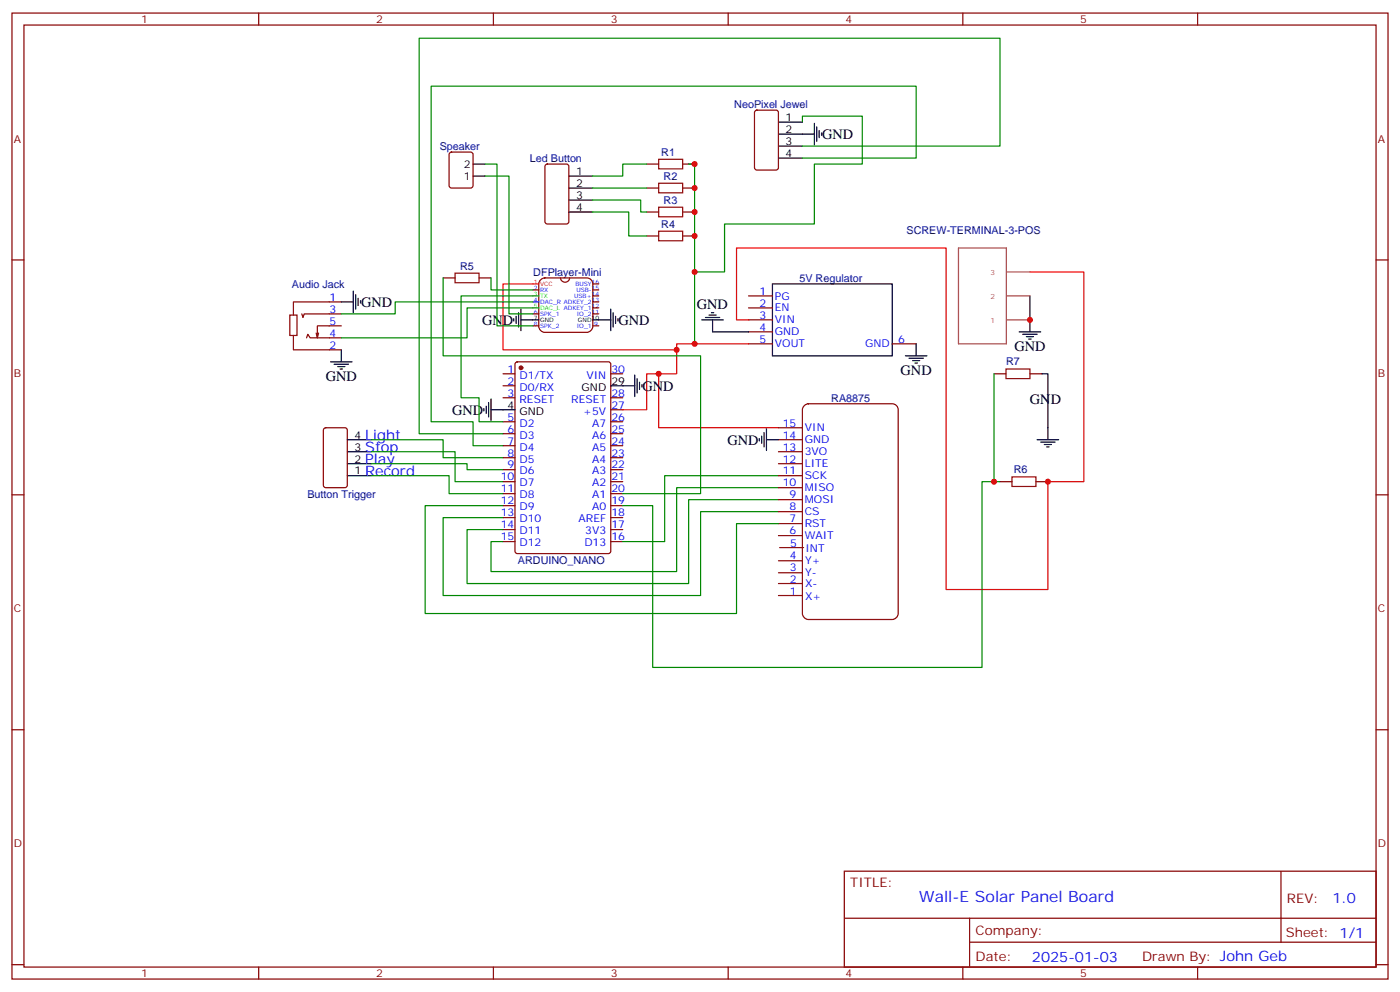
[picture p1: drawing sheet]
<svg xmlns="http://www.w3.org/2000/svg" width="412mm" height="292mm" viewBox="0 0 412 292" stroke-linecap="round" stroke-linejoin="round" font-family="sans-serif">
<g fill="none" stroke="#870000" stroke-width=".35">
<path d="M3.5 3.8h405.4v284.4h-405.4zM7.1 7.4h398.2v277.3h-398.2zM76.2 3.8v3.6M145.3 3.8v3.6M214.5 3.8v3.6M283.6 3.8v3.6M352.8 3.8v3.6M222.5 32.6l.5-.2h5.6l.7 .5v16.5l-.5 .6-5.8 .1-.7-.5-.1-16.5zM132.5 45l.5-.2h5.6l.7 .4v9.4l-.4 .7-5.9 .1-.7-.5v-9.4zM160.7 48.5l.5-.2h5.7l.6 .4 .1 16.5-.5 .7h-5.9l-.6-.4-.1-16.5zM190.5 48.3h3.5M190.5 55.4h3.5"/>
<path d="M201.1 48.3h3.5M201.1 55.4h3.5M3.5 76.5h3.6M190.5 62.4h3.5M190.5 69.5h3.5M201.1 62.4h3.5M201.1 69.5h3.5M405.3 76.5h3.6M85.4 92.7h2.1v6h-2.1zM86.4 98.7v4.3h14.1M88.9 92.4l.4 1.1 .3-1.1h10.9M90.3 99.4l.4-1 .7 1h9.1"/>
<path d="M93.1 98l.4 1.4M100.5 88.9h-14.1v3.8M100.5 95.9h-7v3.5l.3-1.4M130.5 81.8h3.6M141.1 81.8h3.5M157 85.3h1.7M157 92.4h1.7M157 95.9h1.7M159.3 82.3l1.2-.5h12.4a1.76 1.76 0 0 1 1.7 1.8v12.5a1.89 1.89 0 0 1-1.7 1.7h-12.4a1.89 1.89 0 0 1-1.8-1.7v-12.5zM165.1 81.8a1.34 1.34 0 0 0 1.4 1.3 1.34 1.34 0 0 0 1.3-1.3M174.6 87.1h1.8M174.6 90.6h1.8"/>
<path d="M174.6 85.3h1.8M174.6 92.4h1.8M174.6 95.9h1.8M174.6 88.9h1.8M174.6 83.6h1.8M220.5 87.1h7M220.5 90.6h7M220.5 94.2h7M220.5 97.7h7M148.2 110h3.5M148.2 113.6h3.5M148.2 117.1h3.5"/>
<path d="M151.9 106.7l.5-.2h26.8l.7 .4v55.3l-.4 .7h-27.1l-.7-.4v-55.3zM179.9 110h3.5M179.9 117.1h3.5M220.5 101.2h7M236.9 119.4l1.2-.5h24.7a1.76 1.76 0 0 1 1.8 1.7v60a1.89 1.89 0 0 1-1.8 1.8h-24.7a1.89 1.89 0 0 1-1.7-1.8v-60zM262.8 101.2h7.1M292.8 110h3.5M303.4 110h3.5M95.5 126.1l.5-.2h5.6l.7 .4v16.5l-.5 .7h-5.8l-.7-.4-.1-16.5zM148.2 124.1h3.5M148.2 127.7h3.5M148.2 131.2h3.5"/>
<path d="M148.2 134.7h3.5M148.2 138.3h3.5M179.9 124.1h3.5M179.9 127.7h3.5M179.9 131.2h3.5M179.9 134.7h3.5M179.9 138.3h3.5M179.9 120.6h3.5M229.3 136.5h7.1M229.3 133h7.1M229.3 129.4h7.1M229.3 125.9h7.1"/>
<path d="M3.5 145.7h3.6M148.2 141.8h3.5M148.2 145.3h3.5M148.2 148.8h3.5M148.2 152.4h3.5M148.2 155.9h3.5M148.2 159.4h3.5M179.9 141.8h3.5M179.9 145.3h3.5M179.9 148.8h3.5M179.9 152.4h3.5M179.9 155.9h3.5"/>
<path d="M179.9 159.4h3.5M229.3 157.7h7.1M229.3 154.1h7.1M229.3 150.6h7.1M229.3 147.1h7.1M229.3 143.5h7.1M229.3 140h7.1M294.6 141.8h3.5M305.2 141.8h3.5M405.3 145.7h3.6M229.3 175.3h7.1M229.3 171.8h7.1"/>
<path d="M229.3 168.6h7.1M229.3 165.1h7.1M229.7 161.2h7M3.5 214.8h3.6M405.3 214.8h3.6M248.7 256.4h156.6v28.3h-156.6zM377.3 256.5v20.8M248.7 270.3h156.5M285.6 277.3h119.6M285.6 270.3v14.1M3.5 284h3.6M76.2 284.7v3.5"/>
<path d="M145.3 284.7v3.5M214.5 284.7v3.5M283.6 284.7v3.5M352.8 284.7v3.5M405.3 284h3.6"/>
</g>
<path d="M194 46.9h7.1v2.8h-7.1zM194 53.9h7.1v2.9h-7.1zM194 61h7.1v2.8h-7.1zM194 68.1h7.1v2.8h-7.1zM134.1 80.4h7v2.8h-7zM296.3 108.6h7.1v2.8h-7.1zM298.1 140.4h7.1v2.8h-7.1z" fill="none" stroke="#a10000" stroke-width=".35"/>
<g fill="none" stroke="#000" stroke-width=".35">
<path d="M229.3 39.5h10.6M229.3 35.9h7.1M239.9 36.3v6.4M240.6 37.4v4.2M241.3 38.4v2.1M242 39.1v.7M139.3 51.8h3.6M139.3 48.3h3.6M167.6 58.9h7M167.6 55.4h7M167.6 51.8h7M229.3 43h7.1"/>
<path d="M229.3 46.5h7.1M167.6 62.4h7M100.5 88.9h3.6M104.1 85.7v6.3M104.8 86.7v4.3M105.5 87.8v2.1M106.2 88.5v.7M151.3 93.8v.7M152 93.1v2.1M152.8 92v4.3M153.5 94.2h5.2M153.5 91v6.3"/>
<path d="M174.6 94.2h5.3M179.9 91v6.3M180.6 92v4.3M181.3 93.1v2.1M182 93.8v.7M206.7 94.2h6.4M207.8 93.5h4.2M208.8 92.7h2.2M209.5 92h.8M209.9 94.2v3.5h10.6M227.5 83.6h35.3v21.1h-35.3zM300.2 97.7h6.4"/>
<path d="M301.3 98.4h4.2M302.3 99.1h2.1M303 99.8h.7M303.4 87.1v10.6M97.4 106.5h6.3M98.4 107.2h4.3M99.5 107.9h2.1M100.2 108.6h.7M100.5 103v3.5M143.2 119.6v2.1M143.9 118.5v4.2M144.6 117.4v6.4"/>
<path d="M179.9 113.6h7.1M187 110.4v6.3M187.7 111.4v4.3M188.4 112.5v2.1M189.1 113.2v.7M266.7 104.7h6.3M267.8 105.4h4.2M268.8 106.2h2.1M269.5 106.9h.7M269.9 101.2v3.5M306.9 110h1.8v19.4M102.3 133h7.1"/>
<path d="M102.3 136.5h7.1M102.3 129.4h7.1M142.5 120.3v.7M144.6 120.6h7.1M223.7 129.1v.7M224.4 128.4v2.1M225.1 127.3v4.3M225.8 129.4h3.5M225.8 126.3v6.3M305.5 129.4h6.4M306.6 130.1h4.2M307.6 130.8h2.1"/>
<path d="M308.3 131.6h.7M102.3 140h7.1"/>
</g>
<circle cx="153.5" cy="108.3" r=".53" fill="#870000" stroke="#870000" stroke-width=".35"/>
<path d="M158.7 83.6h-10.5v19.4h51.1M303.4 80h15.9v61.8h-10.6v31.7h-30v-100.5h-61.7v21.2h3.5M194 110v15.9h35.3M220.5 101.2h-21.2v8.8h-8.8v10.6h-7.1" fill="none" stroke="#f00" stroke-width=".35"/>
<g fill="none" stroke="#008700" stroke-width=".35">
<path d="M236.4 35.9v-1.7h17.6v14.1h-14.1v17.6h-26.5v14.1h-8.8M142.9 48.3h3.5v47.6h10.6M142.9 51.8h7v40.6h7.1M174.6 58.9h14.1v3.5h1.8M174.6 55.4h15.9M190.5 48.3h-7.1v3.5h-8.8M202.8 48.3h1.8v52.9M236.4 43h58.2v-31.7h-171.1v116.4h24.7M236.4 46.5h33.5v-21.1h-142.9v98.7h12.3v7.1h8.9M174.6 62.4h10.6v7.1h5.3M130.5 81.8v22.9h75.9v40.6h-23M144.6 81.8v3.5h12.4"/>
<path d="M157 90.6h-19.4v8.8h-37.1M157 88.9h-40.6v3.5h-15.9M157 87.1h-21.2v30h5.3v7h7.1M292.8 110v31.8h1.8M109.4 136.5h28.2v1.8h10.6M109.4 133h24.7v8.8h14.1M109.4 129.4h21.1v5.3h17.7M109.4 140h22.9v5.3h15.9M148.2 148.8h-23v31.8h91.8v-26.5h12.3M229.3 140h-33.5v19.4h-12.4M229.3 143.5h-30v24.7h-54.7v-8.8h3.6M229.3 147.1h-26.5v24.7h-65.2v-15.9h10.6"/>
<path d="M229.3 150.6h-22.9v24.7h-75.9v-22.9h17.7M292.8 141.8h-3.5v54.7h-97v-47.7h-8.9"/>
</g>
<path d="M157 87.1h1.7M157 90.6h1.7" fill="none" stroke="#0f0" stroke-width=".35"/>
<path d="M157 88.9h1.7" fill="none" stroke="#00f" stroke-width=".35"/>
<path d="M282.3 73h14.1v28.2h-14.1zM296.4 94.2h7M296.4 87.1h7M296.4 80h7" fill="none" stroke="#a64a4a" stroke-width=".35"/>
<g fill="#c00">
<circle cx="194" cy="110" r=".88"/>
<circle cx="292.8" cy="141.8" r=".88"/>
<circle cx="199.3" cy="103" r=".88"/>
<circle cx="308.7" cy="141.8" r=".88"/>
<circle cx="303.4" cy="94.2" r=".88"/>
<circle cx="204.6" cy="101.2" r=".88"/>
<circle cx="204.6" cy="48.3" r=".88"/>
<circle cx="204.6" cy="55.4" r=".88"/>
<circle cx="204.6" cy="62.4" r=".88"/>
<circle cx="204.6" cy="69.5" r=".88"/>
<circle cx="204.6" cy="80" r=".88"/>
</g>
<text font-size="4.6" fill="#00f" x="270.8" y="265.5">Wall-E Solar Panel Board</text>
<g font-size="4.2">
<text x="242.2" y="40.9">GND</text>
<text x="106.4" y="90.3">GND</text>
<text x="142" y="95.6">GND</text>
<text x="182.2" y="95.6">GND</text>
<text x="205.3" y="90.9">GND</text>
<text x="298.8" y="103.3">GND</text>
<text x="96" y="112.1">GND</text>
<text x="265.3" y="110.4">GND</text>
<text x="189.3" y="115">GND</text>
<text x="303.4" y="118.9">GND</text>
<text x="133.2" y="122.1">GND</text>
<text x="214.3" y="130.8">GND</text>
</g>
<g font-size="4.2" fill="#00f">
<text x="107.6" y="129.4">Light</text>
<text x="107.6" y="136.5">Play</text>
<text x="107.6" y="133">Stop</text>
<text x="107.6" y="140">Record</text>
<text x="392.5" y="265.7">1.0</text>
<text x="304" y="283.1">2025-01-03</text>
</g>
<g font-size="3.9" fill="#800">
<text x="250.5" y="261">TITLE:</text>
<text x="379.1" y="265.7">REV:</text>
<text x="287.4" y="275.2">Company:</text>
<text x="378.7" y="275.8">Sheet: 1/1</text>
<text x="287.4" y="282.9">Date:</text>
<text x="336.4" y="283">Drawn By: John Geb</text>
</g>
<g font-size="3.2" fill="#800">
<text x="41.6" y="6.8">1</text>
<text x="110.8" y="6.8">2</text>
<text x="179.9" y="6.8">3</text>
<text x="249.1" y="6.8">4</text>
<text x="318.2" y="6.8">5</text>
<text x="4.1" y="41.9">A</text>
<text x="405.9" y="41.9">A</text>
<text x="4.1" y="111.1">B</text>
<text x="405.9" y="111.1">B</text>
<text x="4.1" y="180.2">C</text>
<text x="405.9" y="180.2">C</text>
<text x="4.1" y="249.4">D</text>
<text x="405.9" y="249.4">D</text>
<text x="41.6" y="287.7">1</text>
<text x="110.8" y="287.7">2</text>
<text x="179.9" y="287.7">3</text>
<text x="249.1" y="287.7">4</text>
<text x="318.2" y="287.7">5</text>
</g>
<g font-size="3.2" fill="#000080">
<text x="216.3" y="31.8">NeoPixel Jewel</text>
<text x="129.5" y="44.3">Speaker</text>
<text x="156.1" y="47.7">Led Button</text>
<text x="194.8" y="45.9">R1</text>
<text x="195.5" y="53">R2</text>
<text x="195.5" y="60">R3</text>
<text x="194.8" y="67.1">R4</text>
<text x="267" y="69">SCREW-TERMINAL-3-POS</text>
<text x="135.5" y="79.4">R5</text>
<text x="157.1" y="81.3">DFPlayer-Mini</text>
<text x="235.5" y="83.1">5V Regulator</text>
<text x="86" y="84.7">Audio Jack</text>
<text x="296.4" y="107.6">R7</text>
<text x="244.9" y="118.3">RA8875</text>
<text x="298.6" y="139.3">R6</text>
<text x="90.5" y="146.5">Button Trigger</text>
<text x="152.6" y="166">ARDUINO_NANO</text>
</g>
<g font-size="3.2">
<text x="231.4" y="35.6">1</text>
<text x="231.4" y="39.1">2</text>
<text x="231.4" y="42.7">3</text>
<text x="231.4" y="46.2">4</text>
<text x="136.6" y="49.4">2</text>
<text x="136.6" y="52.9">1</text>
<text x="169.7" y="51.5">1</text>
<text x="169.7" y="58.5">3</text>
<text x="169.7" y="55">2</text>
<text x="169.7" y="62.1">4</text>
<text x="180.1" y="113.2">29</text>
<text x="171.3" y="115">GND</text>
<text x="149.5" y="120.3">4</text>
<text x="153" y="122">GND</text>
<text x="104.4" y="129.1">4</text>
<text x="104.4" y="132.6">3</text>
<text x="104.4" y="136.1">2</text>
<text x="104.4" y="139.7">1</text>
</g>
<g font-size="3.2" fill="#00f">
<text x="97" y="88.5">1</text>
<text x="223.8" y="86.7">1</text>
<text x="228.2" y="88.2">PG</text>
<text x="97" y="95.6">5</text>
<text x="97" y="92">3</text>
<text x="223.8" y="90.3">2</text>
<text x="223.8" y="93.8">3</text>
<text x="228.2" y="91.7">EN</text>
<text x="228.2" y="95.2">VIN</text>
<text x="97" y="99.1">4</text>
<text x="223.8" y="97.3">4</text>
<text x="223.8" y="100.9">5</text>
<text x="228.2" y="98.7">GND</text>
<text x="264.6" y="100.9">6</text>
<text x="97" y="102.6">2</text>
<text x="228.2" y="102.3">VOUT</text>
<text x="254.8" y="102.3">GND</text>
<text x="149.5" y="109.7">1</text>
<text x="149.5" y="113.2">2</text>
<text x="153" y="111.4">D1/TX</text>
<text x="172.7" y="111.4">VIN</text>
<text x="180.1" y="109.7">30</text>
<text x="149.5" y="116.7">3</text>
<text x="153" y="115">D0/RX</text>
<text x="153" y="118.5">RESET</text>
<text x="168.3" y="118.5">RESET</text>
<text x="180.1" y="116.7">28</text>
<text x="149.5" y="123.8">5</text>
<text x="153" y="125.6">D2</text>
<text x="171.8" y="122">+5V</text>
<text x="174.4" y="125.6">A7</text>
<text x="180.1" y="123.8">26</text>
<text x="180.1" y="120.3">27</text>
<text x="230.6" y="125.6">15</text>
<text x="149.5" y="127.3">6</text>
<text x="149.5" y="130.8">7</text>
<text x="153" y="129.1">D3</text>
<text x="174.4" y="129.1">A6</text>
<text x="180.1" y="130.8">24</text>
<text x="180.1" y="127.3">25</text>
<text x="230.6" y="129.1">14</text>
<text x="237.1" y="130.5">GND</text>
<text x="237.1" y="127">VIN</text>
<text x="149.5" y="134.4">8</text>
<text x="149.5" y="137.9">9</text>
<text x="153" y="132.6">D4</text>
<text x="153" y="136.1">D5</text>
<text x="174.4" y="136.1">A4</text>
<text x="174.4" y="132.6">A5</text>
<text x="180.1" y="137.9">22</text>
<text x="180.1" y="134.4">23</text>
<text x="230.6" y="136.1">12</text>
<text x="230.6" y="132.6">13</text>
<text x="237.1" y="137.5">LITE</text>
<text x="237.1" y="134">3VO</text>
<text x="147.5" y="141.4">10</text>
<text x="153" y="139.7">D6</text>
<text x="153" y="143.2">D7</text>
<text x="174.4" y="143.2">A2</text>
<text x="174.4" y="139.7">A3</text>
<text x="180.1" y="141.4">21</text>
<text x="230.6" y="143.2">10</text>
<text x="230.6" y="139.7">11</text>
<text x="237.1" y="141.1">SCK</text>
<text x="147.5" y="145">11</text>
<text x="147.5" y="148.5">12</text>
<text x="153" y="146.7">D8</text>
<text x="174.4" y="146.7">A1</text>
<text x="180.1" y="148.5">19</text>
<text x="180.1" y="145">20</text>
<text x="232.6" y="146.7">9</text>
<text x="237.1" y="148.1">MOSI</text>
<text x="237.1" y="144.6">MISO</text>
<text x="147.5" y="152">13</text>
<text x="147.5" y="155.5">14</text>
<text x="153" y="150.2">D9</text>
<text x="153" y="153.8">D10</text>
<text x="170.4" y="153.8">AREF</text>
<text x="174.4" y="150.2">A0</text>
<text x="180.1" y="155.5">17</text>
<text x="180.1" y="152">18</text>
<text x="232.6" y="153.8">7</text>
<text x="232.6" y="150.2">8</text>
<text x="237.1" y="155.2">RST</text>
<text x="237.1" y="151.7">CS</text>
<text x="147.5" y="159.1">15</text>
<text x="153" y="157.3">D11</text>
<text x="153" y="160.8">D12</text>
<text x="172.1" y="160.8">D13</text>
<text x="172.4" y="157.3">3V3</text>
<text x="180.1" y="159.1">16</text>
<text x="232.6" y="157.3">6</text>
<text x="232.8" y="161">5</text>
<text x="237.1" y="158.7">WAIT</text>
<text x="232.7" y="164.6">4</text>
<text x="237.1" y="166">Y+</text>
<text x="237.3" y="162.4">INT</text>
<text x="232.7" y="168.1">3</text>
<text x="232.7" y="171.5">2</text>
<text x="237.1" y="169.5">Y-</text>
<text x="237.2" y="172.9">X-</text>
<text x="232.7" y="175">1</text>
<text x="237.2" y="176.5">X+</text>
</g>
<g font-size="2.1" fill="#a54b4b">
<text x="291.7" y="81.1">3</text>
<text x="291.7" y="88.1">2</text>
<text x="291.7" y="95.2">1</text>
</g>
<g font-size="1.8" fill="#f00">
<text x="157.3" y="83.6">1</text>
<text x="159.1" y="84.3">VCC</text>
</g>
<g font-size="1.8" fill="#00f">
<text x="174.3" y="83.6">16</text>
<text x="157.3" y="85.3">2</text>
<text x="157.3" y="88.9">4</text>
<text x="159.1" y="86">RX</text>
<text x="159.1" y="89.6">DAC_R ADKEY_2</text>
<text x="169.1" y="87.8">USB+</text>
<text x="169.5" y="84.3">BUSY</text>
<text x="169.8" y="86">USB-</text>
<text x="174.3" y="88.9">13</text>
<text x="174.3" y="87.1">14</text>
<text x="174.3" y="85.3">15</text>
<text x="157.3" y="92.4">6</text>
<text x="157.3" y="95.9">8</text>
<text x="159.1" y="93.1">SPK_1</text>
<text x="169.9" y="93.1">IO_2</text>
<text x="174.3" y="92.4">11</text>
<text x="174.3" y="90.6">12</text>
<text x="175" y="95.9">9</text>
<text x="159.1" y="96.6">SPK_2</text>
<text x="169.9" y="96.6">IO_1</text>
</g>
<g font-size="1.8" fill="#0f0">
<text x="157.3" y="87.1">3</text>
<text x="159.1" y="87.8">TX</text>
<text x="157.3" y="90.6">5</text>
<text x="159.1" y="91.3">DAC_L ADKEY_1</text>
</g>
<g font-size="1.8">
<text x="157.3" y="94.2">7</text>
<text x="159.1" y="94.9">GND</text>
<text x="170.2" y="94.9">GND</text>
<text x="174.3" y="94.2">10</text>
</g>
</svg>
